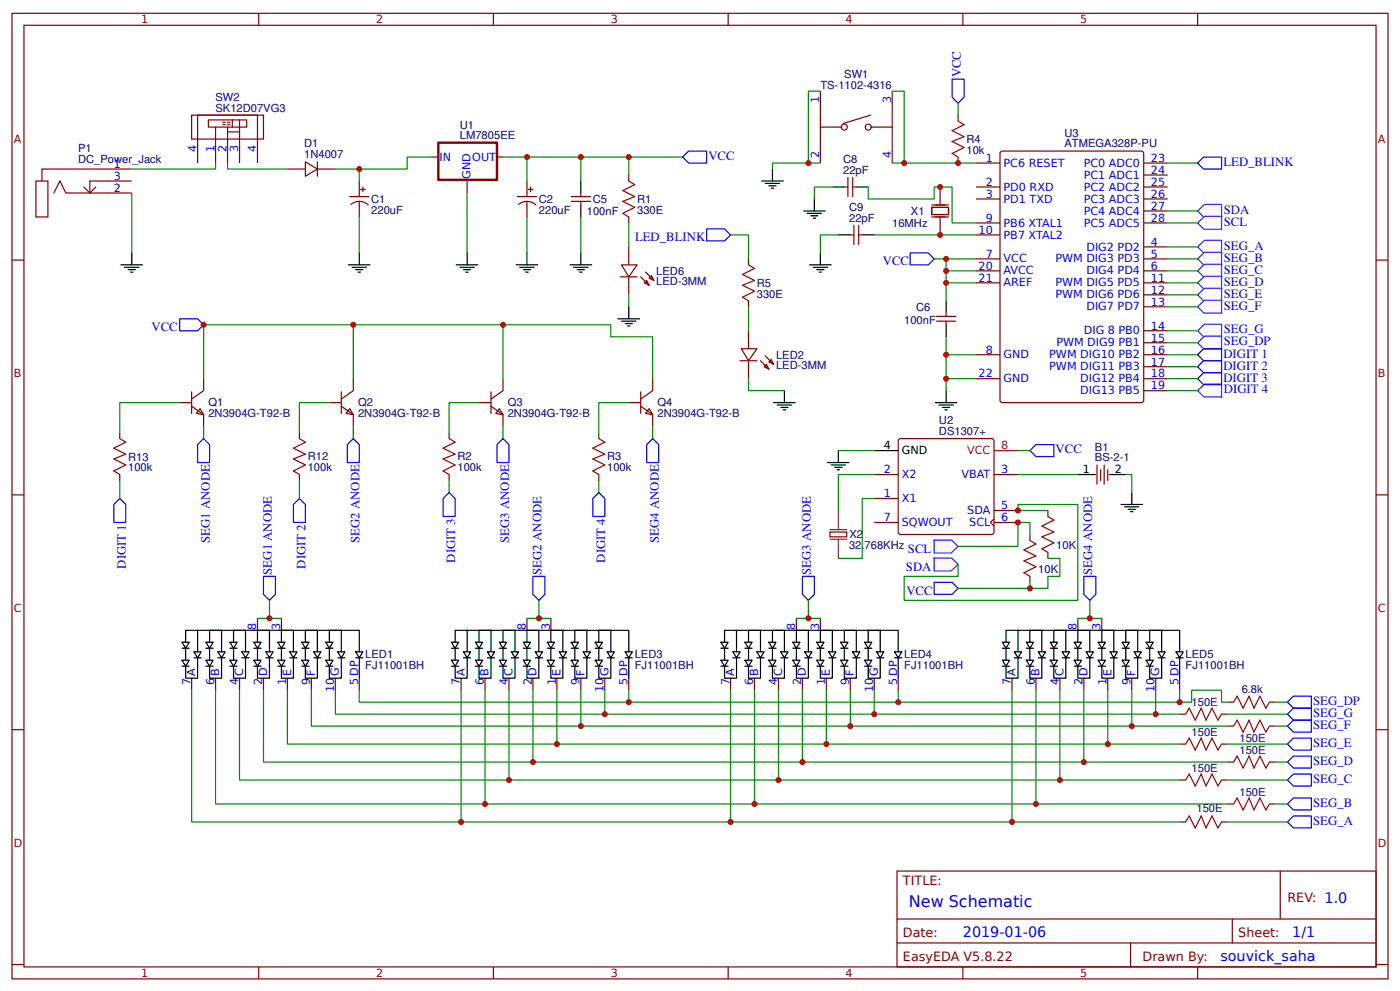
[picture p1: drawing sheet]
<svg xmlns="http://www.w3.org/2000/svg" width="309mm" height="219mm" viewBox="0 0 309 219" stroke-linecap="round" stroke-linejoin="round" font-family="sans-serif">
<g fill="none" stroke="#800" stroke-width=".26">
<path d="M2.6 2.9h304.1v213.3h-304.1zM5.3 5.6h298.7v207.9h-298.7zM57.1 2.9v2.7M109 2.9v2.7M160.9 2.9v2.7M212.7 2.9v2.7M264.6 2.9v2.7M181.2 28.1h4.8M181.2 20.1v15.9M187.3 39.2v4.2M188.4 39.2v4.2M192.4 28.1h4.7"/>
<path d="M192.4 25.4l-6.1 1.9M197.1 20.1v15.9M211.7 25.4v1.3M211.7 34.7v1.3M215.6 36h5.3M221 33.6l.5-.2h30.6l.5 .2 .1 54.8-.3 .5h-30.9l-.5-.2zM252.7 36h5.3M252.7 38.7h5.3M2.6 57.4h2.7M186.5 41.3h.8M187.9 51.9h.7M188.4 41.3h.8"/>
<path d="M188.6 49.8v4.2M189.7 51.9h.8M189.7 49.8v4.2M205.8 45.8h3.7v1.6h-3.7zM205.8 45.3h3.7M205.8 47.9h3.7M207.7 41.3v3.7M207.7 48.2v3.7M215.6 41.3h5.3M215.6 43.9h5.3M215.6 57.2h5.3M215.6 59.8h5.3"/>
<path d="M215.6 49.2h5.3M215.6 51.9h5.3M252.7 41.3h5.3M252.7 43.9h5.3M252.7 54.5h5.3M252.7 57.2h5.3M252.7 59.8h5.3M252.7 49.2h5.3M252.7 46.6h5.3M304 57.4h2.7M206.9 70.9h4.2M206.9 69.9h4.2"/>
<path d="M209 69.1v.8M209 70.9v.8M215.6 78.3h5.3M215.6 62.5h5.3M252.7 78.3h5.3M252.7 62.5h5.3M252.7 65.1h5.3M252.7 67.8h5.3M252.7 73.1h5.3M252.7 75.7h5.3M215.6 83.6h5.3M252.7 81h5.3"/>
<path d="M252.7 83.6h5.3M252.7 86.3h5.3M2.6 109.3h2.7M304 109.3h2.7M2.6 161.2h2.7M304 161.2h2.7M198.2 192.4h105.8v21.1h-105.8zM282.8 192.4v10.6M2.6 213h2.7M57.1 213.5v2.7M109 213.5v2.7M160.9 213.5v2.7"/>
<path d="M198.2 203h105.8M198.2 208.3h105.8M212.7 213.5v2.7M249.8 208.3v5.2M264.6 213.5v2.7M272.3 203v5.3M304 213h2.7"/>
<circle cx="186.5" cy="28.1" r=".66"/>
<circle cx="191.8" cy="28.1" r=".66"/>
</g>
<path d="M210.3 17.5h2.7v4l-1.3 1.3-1.4-1.3zM201.1 55.9h4l1.3 1.3-1.3 1.3h-4z" fill="none" stroke="#00f" stroke-width=".26"/>
<g fill="none" stroke="#080" stroke-width=".26">
<path d="M181.2 36h-10.5v1.3M181.2 20.1h-2.6v15.9M197.1 20.1h2.7v15.9M197.1 36h18.5M211.7 22.8v2.6M183.9 41.3h-4v2.6M185.2 51.9h-4v4M193.1 51.9h22.5M206.4 57.2h9.2M209 57.2v2.6h6.6M209 59.8v6.6M209 74.4v3.9"/>
<path d="M209 62.5h6.6M215.6 78.3h-6.6v5.3M215.6 83.6h-6.6v2.7"/>
</g>
<path d="M211.7 26.7l1.3 .8-2.7 1.4 2.7 1.3-2.7 1 2.7 1.4-2.7 1.3 1.4 .8" fill="none" stroke="#a00000" stroke-width=".26"/>
<g fill="none" stroke="#000" stroke-width=".26">
<path d="M168.3 40h4.7M170.7 37.3v2.7M169.1 40.5h3.1M169.9 41h1.5M170.4 41.6h.5M177.5 46.6h4.8M178.3 47.1h3.2M178.9 58.5h4.7M179.1 47.7h1.6M179.7 48.2h.5M179.7 59h3.1M179.9 43.9v2.7"/>
<path d="M180.4 59.6h1.6M181.2 55.9v2.6M183.9 41.3h2.6M185.2 51.9h2.7M189.2 41.3h2.6M190.5 51.9h2.6M181 60.1h.5M209 66.4v2.7M209 71.7v2.7M206.6 88.9h4.8M207.4 89.5h3.2M208.2 90h1.6"/>
<path d="M208.8 90.5h.5M209 86.3v2.6"/>
</g>
<g fill="#fff7f8" stroke="#430aff" stroke-width=".26">
<path d="M264.6 46.6l1.5-1.5h3.8v2.9h-3.9z"/>
<path d="M264.6 49.2l1.5-1.4h3.8v2.8h-3.9z"/>
</g>
<path d="M258 49.2h6.6M258 46.6h6.6" fill="none" stroke="#080" stroke-width=".26"/>
<g fill="#fff7f8" stroke="#430aff" stroke-width=".26">
<path d="M264.6 54.5l1.5-1.4h3.8v2.8h-3.9z"/>
<path d="M264.6 57.2l1.5-1.5h3.8v2.9h-3.9z"/>
<path d="M264.6 59.8l1.5-1.4h3.8v2.8h-3.9z"/>
<path d="M264.6 62.5l1.5-1.5h3.8v2.9h-3.9z"/>
<path d="M264.6 65.1l1.5-1.4h3.8v2.8h-3.9z"/>
<path d="M264.6 67.8l1.5-1.5h3.8v2.8h-3.9z"/>
<path d="M264.6 73.1l1.5-1.5h3.8v2.8h-3.9z"/>
<path d="M264.6 75.7l1.5-1.5h3.8v2.9h-3.9z"/>
</g>
<path d="M258 59.8h6.6M258 57.2h6.6M258 54.5h6.6M258 78.3h6.6M258 75.7h6.6M258 73.1h6.6M258 67.8h6.6M258 65.1h6.6M258 62.5h6.6" fill="none" stroke="#080" stroke-width=".26"/>
<path d="M264.6 86.3l1.5-1.5h3.8v2.9h-3.9z" fill="#fff7f8" stroke="#430aff" stroke-width=".26"/>
<g fill="none" stroke="#080" stroke-width=".26">
<path d="M191.8 41.3v2.6h14.6v-2.6h3.9v7.9h5.3M165.4 67.8v5.3M165.4 83.6v2.7h7.9M258 86.3h6.6M42.3 152.4v29.1h59.6v-29.1M47.6 152.4v25.2h59.6v-25.2M52.9 152.4v19.9h59.5v-19.9M58.2 152.4v15.9h59.5v-15.9M63.5 152.4v11.9h59.5v-11.9M68.8 152.4v8h59.5v-8M74.1 152.4v5.3h59.5v-5.3M79.4 152.4v2.7h59.5v-2.7"/>
<path d="M161.4 152.4v29.1h-59.5M166.7 152.4v25.2h-59.5M172 152.4v19.9h-59.6M177.3 152.4v15.9h-59.6M182.6 152.4v11.9h-59.6M187.9 152.4v8h-59.6M193.1 152.4v5.3h-59.5M198.4 152.4v2.7h-59.5M223.6 152.4v29.1h-62.2M228.9 152.4v25.2h-62.2M234.2 152.4v19.9h-62.2M239.4 152.4v15.9h-62.1"/>
<path d="M244.7 152.4v11.9h-62.1M250 152.4v8h-62.1M255.3 152.4v5.3h-62.2M260.6 152.4v2.7h-62.2"/>
</g>
<g fill="none" stroke="#800" stroke-width=".26">
<path d="M7.9 40h2.7v7.9h-2.7zM29.1 37.3h-19.8v2.7M29.1 40h-9.3v2.6M11.9 42.6l1.3-2.6 1.4 2.6h14.5M18.5 41.3l1.3 1.3M21.2 41.3l-1.4 1.3M165.4 57.2v1.3M163.5 79.7h3.7M163.8 77h3.4l-1.8 2.7zM165.4 66.4v1.4M165.4 73.1v3.9M165.4 79.7v3.9"/>
<path d="M168 79.7l1.9 1.8M169.1 78.6l1.8 1.9M169.9 79.9l.5-.5 .5 1.1zM168.8 81l.5-.5 .6 1zM56.9 136.6v2.6M62.2 136.6v2.6M116.4 136.6v2.6M121.7 136.6v2.6M175.9 136.6v2.6M181.2 136.6v2.6M238.1 136.6v2.6M243.4 136.6v2.6"/>
<path d="M42.3 149.8v2.6M47.6 149.8v2.6M52.9 149.8v2.6M58.2 149.8v2.6M63.5 149.8v2.6M68.8 149.8v2.6M74.1 149.8v2.6M79.4 149.8v2.6M101.9 149.8v2.6M107.2 149.8v2.6M112.4 149.8v2.6M117.7 149.8v2.6"/>
<path d="M123 149.8v2.6M128.3 149.8v2.6M133.6 149.8v2.6M138.9 149.8v2.6M161.4 149.8v2.6M166.7 149.8v2.6M172 149.8v2.6M177.3 149.8v2.6M182.6 149.8v2.6M187.9 149.8v2.6M193.1 149.8v2.6M198.4 149.8v2.6"/>
<path d="M223.6 149.8v2.6M228.9 149.8v2.6M234.2 149.8v2.6M239.4 149.8v2.6M244.7 149.8v2.6M250 149.8v2.6M255.3 149.8v2.6M260.6 149.8v2.6"/>
</g>
<g fill="none" stroke="#000" stroke-width=".26">
<path d="M170.9 88.9h4.8M171.7 89.5h3.2M172.5 90h1.6M173 90.5h.6M173.3 86.3v2.6M43.7 139.2h35.7v4.8M103.2 139.2h35.7v4.8M162.7 139.2h35.7v4.8M224.9 139.2h35.7v4.8M40.2 141.8h1.6l-.8 1.4zM40.2 145.8h1.6l-.8 1.3zM40.2 143.2h1.6"/>
<path d="M40.2 147.1h1.6M41 141.8v-2.6h2.7v4.8M41 143.2v2.6M42.9 144h1.5l-.7 1.3zM42.9 145.3h1.5M43.7 145.3v4.5h-2.7v-2.7M45.5 141.8h1.6l-.8 1.4zM45.5 145.8h1.6l-.8 1.3zM45.5 143.2h1.6M45.5 147.1h1.6M46.3 141.8v-2.6h2.6v4.8M46.3 143.2v2.6"/>
<path d="M48.2 144h1.5l-.8 1.3zM48.2 145.3h1.5M48.9 145.3v4.5h-2.6v-2.7M50.8 141.8h1.6l-.8 1.4zM50.8 145.8h1.6l-.8 1.3zM50.8 143.2h1.6M50.8 147.1h1.6M51.6 141.8v-2.6h2.6v4.8M51.6 143.2v2.6M53.4 144h1.6l-.8 1.3zM53.4 145.3h1.6M54.2 145.3v4.5h-2.6v-2.7"/>
<path d="M56.1 141.8h1.6l-.8 1.4zM56.1 145.8h1.6l-.8 1.3zM56.1 143.2h1.6M56.1 147.1h1.6M56.9 141.8v-2.6h2.6v4.8M56.9 143.2v2.6M58.7 144h1.6l-.8 1.3zM58.7 145.3h1.6M59.5 145.3v4.5h-2.6v-2.7M61.4 141.8h1.6l-.8 1.4zM61.4 145.8h1.6l-.8 1.3zM61.4 143.2h1.6"/>
<path d="M61.4 147.1h1.6M62.2 141.8v-2.6h2.6v4.8M62.2 143.2v2.6M64 144h1.6l-.8 1.3zM64 145.3h1.6M64.8 145.3v4.5h-2.6v-2.7M66.7 141.8h1.6l-.8 1.4zM66.7 145.8h1.6l-.8 1.3zM66.7 143.2h1.6M66.7 147.1h1.6M67.5 141.8v-2.6h2.6v4.8M67.5 143.2v2.6"/>
<path d="M69.3 144h1.6l-.8 1.3zM69.3 145.3h1.6M70.1 145.3v4.5h-2.6v-2.7M72 141.8h1.6l-.8 1.4zM72 145.8h1.6l-.8 1.3zM72 143.2h1.6M72 147.1h1.6M72.8 141.8v-2.6h2.6v4.8M72.8 143.2v2.6M74.6 144h1.6l-.8 1.3zM74.6 145.3h1.6M75.4 145.3v4.5h-2.6v-2.7"/>
<path d="M78.6 144h1.6l-.8 1.3zM78.6 145.3h1.6M79.4 145.3v4.5M99.7 141.8h1.6l-.8 1.4zM99.7 145.8h1.6l-.8 1.3zM99.7 143.2h1.6M99.7 147.1h1.6M100.5 141.8v-2.6h2.7v4.8M100.5 143.2v2.6M102.4 144h1.6l-.8 1.3zM102.4 145.3h1.6M103.2 145.3v4.5h-2.7v-2.7"/>
<path d="M105 141.8h1.6l-.8 1.4zM105 145.8h1.6l-.8 1.3zM105 143.2h1.6M105 147.1h1.6M105.8 141.8v-2.6h2.7v4.8M105.8 143.2v2.6M107.7 144h1.6l-.8 1.3zM107.7 145.3h1.6M108.5 145.3v4.5h-2.7v-2.7M110.3 141.8h1.6l-.8 1.4zM110.3 145.8h1.6l-.8 1.3zM110.3 143.2h1.6"/>
<path d="M110.3 147.1h1.6M111.1 141.8v-2.6h2.7v4.8M111.1 143.2v2.6M113 144h1.6l-.8 1.3zM113 145.3h1.6M113.8 145.3v4.5h-2.7v-2.7M115.6 141.8h1.6l-.8 1.4zM115.6 145.8h1.6l-.8 1.3zM115.6 143.2h1.6M115.6 147.1h1.6M116.4 141.8v-2.6h2.7v4.8M116.4 143.2v2.6"/>
<path d="M118.3 144h1.6l-.8 1.3zM118.3 145.3h1.6M119.1 145.3v4.5h-2.7v-2.7M120.9 141.8h1.6l-.8 1.4zM120.9 145.8h1.6l-.8 1.3zM120.9 143.2h1.6M120.9 147.1h1.6M121.7 141.8v-2.6h2.7v4.8M121.7 143.2v2.6M123.6 144h1.5l-.7 1.3zM123.6 145.3h1.5M124.4 145.3v4.5h-2.7v-2.7"/>
<path d="M126.2 141.8h1.6l-.8 1.4zM126.2 145.8h1.6l-.8 1.3zM126.2 143.2h1.6M126.2 147.1h1.6M127 141.8v-2.6h2.6v4.8M127 143.2v2.6M128.9 144h1.5l-.8 1.3zM128.9 145.3h1.5M129.6 145.3v4.5h-2.6v-2.7M131.5 141.8h1.6l-.8 1.4zM131.5 145.8h1.6l-.8 1.3zM131.5 143.2h1.6"/>
<path d="M131.5 147.1h1.6M132.3 141.8v-2.6h2.6v4.8M132.3 143.2v2.6M134.1 144h1.6l-.8 1.3zM134.1 145.3h1.6M134.9 145.3v4.5h-2.6v-2.7M138.1 144h1.6l-.8 1.3zM138.1 145.3h1.6M138.9 145.3v4.5M159.3 141.8h1.6l-.8 1.4zM159.3 145.8h1.6l-.8 1.3zM159.3 143.2h1.6"/>
<path d="M159.3 147.1h1.6M160.1 141.8v-2.6h2.6v4.8M160.1 143.2v2.6M161.9 144h1.6l-.8 1.3zM161.9 145.3h1.6M162.7 145.3v4.5h-2.6v-2.7M164.6 141.8h1.6l-.8 1.4zM164.6 145.8h1.6l-.8 1.3zM164.6 143.2h1.6M164.6 147.1h1.6M165.4 141.8v-2.6h2.6v4.8M165.4 143.2v2.6"/>
<path d="M167.2 144h1.6l-.8 1.3zM167.2 145.3h1.6M168 145.3v4.5h-2.6v-2.7M169.9 141.8h1.5l-.7 1.4zM169.9 145.8h1.5l-.7 1.3zM169.9 143.2h1.5M169.9 147.1h1.5M170.7 141.8v-2.6h2.6v4.8M170.7 143.2v2.6M172.5 144h1.6l-.8 1.3zM172.5 145.3h1.6M173.3 145.3v4.5h-2.6v-2.7"/>
<path d="M175.2 141.8h1.5l-.8 1.4zM175.2 145.8h1.5l-.8 1.3zM175.2 143.2h1.5M175.2 147.1h1.5M175.9 141.8v-2.6h2.7v4.8M175.9 143.2v2.6M177.8 144h1.6l-.8 1.3zM177.8 145.3h1.6M178.6 145.3v4.5h-2.7v-2.7M180.4 141.8h1.6l-.8 1.4zM180.4 145.8h1.6l-.8 1.3zM180.4 143.2h1.6"/>
<path d="M180.4 147.1h1.6M181.2 141.8v-2.6h2.7v4.8M181.2 143.2v2.6M183.1 144h1.6l-.8 1.3zM183.1 145.3h1.6M183.9 145.3v4.5h-2.7v-2.7M185.7 141.8h1.6l-.8 1.4zM185.7 145.8h1.6l-.8 1.3zM185.7 143.2h1.6M185.7 147.1h1.6M186.5 141.8v-2.6h2.7v4.8M186.5 143.2v2.6"/>
<path d="M188.4 144h1.6l-.8 1.3zM188.4 145.3h1.6M189.2 145.3v4.5h-2.7v-2.7M191 141.8h1.6l-.8 1.4zM191 145.8h1.6l-.8 1.3zM191 143.2h1.6M191 147.1h1.6M191.8 141.8v-2.6h2.7v4.8M191.8 143.2v2.6M193.7 144h1.6l-.8 1.3zM193.7 145.3h1.6M194.5 145.3v4.5h-2.7v-2.7"/>
<path d="M197.6 144h1.6l-.8 1.3zM197.6 145.3h1.6M198.4 145.3v4.5M221.5 141.8h1.5l-.8 1.4zM221.5 145.8h1.5l-.8 1.3zM221.5 143.2h1.5M221.5 147.1h1.5M222.2 141.8v-2.6h2.7v4.8M222.2 143.2v2.6M224.1 144h1.6l-.8 1.3zM224.1 145.3h1.6M224.9 145.3v4.5h-2.7v-2.7"/>
<path d="M226.7 141.8h1.6l-.8 1.4zM226.7 145.8h1.6l-.8 1.3zM226.7 143.2h1.6M226.7 147.1h1.6M227.5 141.8v-2.6h2.7v4.8M227.5 143.2v2.6M229.4 144h1.6l-.8 1.3zM229.4 145.3h1.6M230.2 145.3v4.5h-2.7v-2.7M232 141.8h1.6l-.8 1.4zM232 145.8h1.6l-.8 1.3zM232 143.2h1.6"/>
<path d="M232 147.1h1.6M232.8 141.8v-2.6h2.7v4.8M232.8 143.2v2.6M234.7 144h1.6l-.8 1.3zM234.7 145.3h1.6M235.5 145.3v4.5h-2.7v-2.7M237.3 141.8h1.6l-.8 1.4zM237.3 145.8h1.6l-.8 1.3zM237.3 143.2h1.6M237.3 147.1h1.6M238.1 141.8v-2.6h2.7v4.8M238.1 143.2v2.6"/>
<path d="M240 144h1.6l-.8 1.3zM240 145.3h1.6M240.8 145.3v4.5h-2.7v-2.7M242.6 141.8h1.6l-.8 1.4zM242.6 145.8h1.6l-.8 1.3zM242.6 143.2h1.6M242.6 147.1h1.6M243.4 141.8v-2.6h2.7v4.8M243.4 143.2v2.6M245.3 144h1.6l-.8 1.3zM245.3 145.3h1.6M246.1 145.3v4.5h-2.7v-2.7"/>
<path d="M247.9 141.8h1.6l-.8 1.4zM247.9 145.8h1.6l-.8 1.3zM247.9 143.2h1.6M247.9 147.1h1.6M248.7 141.8v-2.6h2.7v4.8M248.7 143.2v2.6M250.6 144h1.5l-.7 1.3zM250.6 145.3h1.5M251.4 145.3v4.5h-2.7v-2.7M253.2 141.8h1.6l-.8 1.4zM253.2 145.8h1.6l-.8 1.3zM253.2 143.2h1.6"/>
<path d="M253.2 147.1h1.6M254 141.8v-2.6h2.6v4.8M254 143.2v2.6M255.9 144h1.5l-.8 1.3zM255.9 145.3h1.5M256.6 145.3v4.5h-2.6v-2.7M259.8 144h1.6l-.8 1.3zM259.8 145.3h1.6M260.6 145.3v4.5"/>
</g>
<path d="M165.4 58.5l1.3 .8-2.7 1.3 2.7 1.3-2.7 1.1 2.7 1.3-2.7 1.3 1.4 .8" fill="none" stroke="#a00000" stroke-width=".26"/>
<path d="M42.3 25.4h15.9v5.3h-15.9z" fill="#fff" stroke="#800" stroke-width=".26"/>
<g fill="none" stroke="#800" stroke-width=".26">
<path d="M43.7 36v-10.6h13.2v10.6M46 26.5h8.5v1.6h-8.5zM47.6 28.1v7.9M49.2 27h.5M49.2 27.5h.5M50.3 28.1v7.9M50.3 27h.5M50.3 27.5h.5M50.3 29.1h2.6M51.3 26.5v1.6M52.9 26.5v9.5M63.5 37.3h4"/>
<path d="M70.1 35.7v3.2M70.1 37.3h4"/>
</g>
<path d="M67.5 35.7l2.6 1.6-2.6 1.6z" fill="#fff" stroke="#800" stroke-width=".26"/>
<g fill="none" stroke="#800" stroke-width=".26">
<path d="M79.4 40v3.4M95.2 34.7h1.4M103.2 40v2.6M109.8 34.7h1.3M116.4 40v3.4M138.9 38.7v1.3M77.3 43.4h4.2M77.5 45.2a2.85 2.85 0 0 1 3.9 .1M79.4 44.5v3.4M79.6 41.8h1.1M80.2 41.3v1.1M114.3 43.4h4.2"/>
<path d="M114.5 45.2a2.85 2.85 0 0 1 3.9 .1M116.4 44.5v3.4M116.7 41.8h1M117.2 41.3v1.1M126.2 43.4h4.2M126.2 44.5h4.2M128.3 42.6v.8M128.3 44.5v.8M137.3 58.5h3.5l-1.9 2.6zM138.9 47.9v1.3M138.9 54.5v4M137.1 61.1h3.7"/>
<path d="M138.9 61.1v4M141.6 61.1l1.8 1.9M142.3 62.5l.6-.6 .5 1.1zM142.6 60.1l1.9 1.8M143.4 61.4l.5-.5 .6 1zM26.5 95.5v1.4M39.7 88.9h2.6M42.3 89.7l2.7 1.9v2.6M42.3 86.5v4.8M44.2 90.2l.8 1.4-1.6-.3zM45 83.6v2.7l-2.7 1.8M66.1 95.5v1.4"/>
<path d="M72.8 88.9h2.6M75.4 89.7l2.7 1.9v2.6M75.4 86.5v4.8M77.3 90.2l.8 1.4-1.6-.3zM78.1 83.6v2.7l-2.7 1.8M99.2 95.5v1.4M105.8 88.9h2.7M108.5 89.7l2.6 1.9v2.6M108.5 86.5v4.8M110.3 90.2l.8 1.4-1.6-.3zM111.1 83.6v2.7l-2.6 1.8M132.3 95.5v1.4"/>
<path d="M138.9 88.9h2.7M141.6 89.7l2.6 1.9v2.6M141.6 86.5v4.8M143.4 90.2l.8 1.4-1.6-.3zM144.2 83.6v2.7l-2.6 1.8M198.5 97.1l.5-.2h20.3l.3 .5-.1 20.4-.4 .2h-20.4l-.3-.5zM26.5 104.8v1.3M66.1 104.8v1.3M99.2 104.8v1.3M132.3 104.8v1.3M193.1 110.1h5.3M193.1 104.8h5.3"/>
<path d="M193.1 115.4h5.3M219.6 114.6l-.8 .8 .8 .8M219.6 104.8h5.3M219.6 112.7h5.3M219.6 115.4h5.3M227.5 118v1.4M231.5 112.7v1.4M227.5 127.3v1.3M231.5 122v1.3M260.6 157.7h1.3M269.9 157.7h1.3M271.2 155.1h1.3"/>
<path d="M280.5 155.1h1.3M260.6 172.3h1.3M260.6 164.3h1.3M269.9 172.3h1.3M269.9 164.3h1.3M271.2 177.6h1.3M271.2 168.3h1.3M271.2 160.4h1.3M280.5 177.6h1.3M280.5 168.3h1.3M280.5 160.4h1.3M260.6 181.5h1.3"/>
<path d="M269.9 181.5h1.3"/>
</g>
<path d="M96.9 31.5h12.9v8.2h-12.9z" fill="none" stroke="#800" stroke-width=".53"/>
<g fill="none" stroke="#000" stroke-width=".26">
<path d="M128.3 40v2.6M26.7 58.5h4.8M27.5 59h3.2M28.3 59.6h1.6M29.1 55.9v2.6M77 58.5h4.8M77.8 59h3.2M78.6 59.6h1.6M79.4 55.9v2.6M100.8 58.5h4.8M101.6 59h3.2M102.4 59.6h1.6"/>
<path d="M103.2 55.9v2.6M114 58.5h4.8M114.8 59h3.2M115.6 59.6h1.6M116.4 55.9v2.6M125.9 58.5h4.8M126.7 59h3.2M127.5 59.6h1.6M128.3 45.3v2.6M128.3 55.9v2.6M28.8 60.1h.6M79.1 60.1h.5"/>
<path d="M102.9 60.1h.6M116.2 60.1h.5M128.1 60.1h.5M136.5 70.4h4.8M137.3 70.9h3.2M138.1 71.5h1.6M138.6 72h.6M138.9 67.8v2.6M185.2 99.5v2.7M193.1 99.5h5.3M182.8 102.2h4.8M183.6 102.7h3.2"/>
<path d="M184.4 103.2h1.6M184.9 103.7h.6"/>
</g>
<g fill="none" stroke="#080" stroke-width=".26">
<path d="M47.6 36v1.3h-18.5M50.3 36v1.3h13.2M79.4 37.3v2.7M95.2 34.7h-5.2v2.6h-15.9M111.1 34.7h27.8v4M116.4 34.7v5.3M128.3 34.7v5.3M138.9 34.7h11.9M258 36h6.6M29.1 42.6v13.3M79.4 47.9v8M103.2 42.6v13.3"/>
<path d="M116.4 47.9v8M128.3 47.9v8M138.9 49.2v5.3M161.4 51.9h4v5.3M78.1 71.7h33v11.9M111.1 71.7h23.8v2.7h9.3v9.2M138.9 65.1v2.7M39.7 88.9h-13.2v6.6M45 83.6v-11.9h33.1v11.9M45 94.2v2.7M72.8 88.9h-6.7v6.6M78.1 94.2v2.7"/>
<path d="M105.8 88.9h-6.6v6.6M111.1 94.2v2.7M138.9 88.9h-6.6v6.6M144.2 94.2v2.7M185.2 99.5h7.9M224.9 99.5h2.6M26.5 106.1v4M66.1 106.1v4M99.2 106.1v2.7M132.3 106.1v2.7M227.5 118v-2.6h-2.6v5.3h-13.2M231.5 112.7h-6.6v-1.3h13.2v21.2h-38.3v-5.3h11.9v-2.7"/>
<path d="M56.9 136.6h5.3M59.5 132.6v4M116.4 136.6h5.3M119.1 132.6v4M175.9 136.6h5.3M178.6 132.6v4M227.5 128.6v1.3h-15.8M231.5 123.3h2.7v4h-2.7v2.6h-4M238.1 136.6h5.3M240.8 132.6v4M255.3 157.7h5.3M260.6 155.1h2.7v-2.7h6.6v2.7h1.3"/>
<path d="M271.2 157.7h13.2M281.8 155.1h2.6M228.9 177.6h42.3M234.2 172.3h26.4M239.4 168.3h31.8M244.7 164.3h15.9M250 160.4h21.2M271.2 164.3h13.2M271.2 172.3h13.2M281.8 160.4h2.6M281.8 168.3h2.6M281.8 177.6h2.6"/>
<path d="M223.6 181.5h37M271.2 181.5h13.2"/>
</g>
<g fill="none" stroke="#00f" stroke-width=".26">
<path d="M152.1 33.4h4v2.6h-4l-1.3-1.3zM264.6 36l1.3-1.3h4v2.6h-4zM156.1 50.6h4l1.3 1.3-1.3 1.3h-4zM39.7 70.4h4l1.3 1.3-1.3 1.4h-4zM264.6 78.3l1.3-1.3h4v2.7h-4zM45 96.9l1.3 1.3v4h-2.6v-4zM78.1 96.9l1.3 1.3v4h-2.7v-4zM111.1 96.9l1.3 1.3v4h-2.6v-4zM144.2 96.9l1.3 1.3v4h-2.6v-4zM227.5 99.5l1.4-1.3h3.9v2.6h-3.9zM264.6 81l1.3-1.3h4v2.6h-4zM264.6 83.6l1.3-1.3h4v2.7h-4z"/>
<path d="M25.1 111.4l1.4-1.3 1.3 1.3v4h-2.7zM64.8 111.4l1.3-1.3 1.4 1.3v4h-2.7zM99.2 108.8l1.3 1.3v4h-2.6v-4zM132.3 108.8l1.3 1.3v4h-2.6v-4zM58.2 127.3h2.7v4l-1.4 1.3-1.3-1.3zM117.7 127.3h2.7v4l-1.3 1.3-1.4-1.3zM177.3 127.3h2.6v4l-1.3 1.3-1.3-1.3zM206.4 128.6h3.9l1.4 1.3-1.4 1.4h-3.9zM239.4 127.3h2.7v4l-1.3 1.3-1.4-1.3zM284.4 157.7l1.4-1.3h3.9v2.6h-3.9zM284.4 155.1l1.4-1.4h3.9v2.7h-3.9zM284.4 177.6l1.4-1.4h3.9v2.7h-3.9z"/>
<path d="M284.4 172.3l1.4-1.4h3.9v2.7h-3.9zM284.4 168.3l1.4-1.3h3.9v2.6h-3.9zM284.4 164.3l1.4-1.3h3.9v2.7h-3.9zM284.4 160.4l1.4-1.4h3.9v2.7h-3.9zM284.4 181.5l1.4-1.3h3.9v2.7h-3.9z"/>
</g>
<g fill="none" stroke="#a00000" stroke-width=".26">
<path d="M138.9 40l1.3 .8-2.6 1.3 2.6 1.3-2.6 1.1 2.6 1.3-2.6 1.3 1.3 .8M26.5 96.9l1.3 .8-2.7 1.3 2.7 1.3-2.7 1.1 2.7 1.3-2.7 1.3 1.4 .8M66.1 96.9l1.4 .8-2.7 1.3 2.7 1.3-2.7 1.1 2.7 1.3-2.7 1.3 1.3 .8M99.2 96.9l1.3 .8-2.6 1.3 2.6 1.3-2.6 1.1 2.6 1.3-2.6 1.3 1.3 .8M132.3 96.9l1.3 .8-2.6 1.3 2.6 1.3-2.6 1.1 2.6 1.3-2.6 1.3 1.3 .8M227.5 119.4l1.4 .7-2.7 1.4 2.7 1.3-2.7 1.1 2.7 1.3-2.7 1.3 1.3 .8M231.5 114.1l1.3 .8-2.6 1.3 2.6 1.3-2.6 1.1 2.6 1.3-2.6 1.3 1.3 .8M261.9 157.7l.8-1.3 1.4 2.6 1.3-2.6 1 2.6 1.4-2.6 1.3 2.6 .8-1.3M272.5 155.1l.8-1.4 1.3 2.7 1.4-2.7 1 2.7 1.3-2.7 1.4 2.7 .8-1.3M261.9 172.3l.8-1.4 1.4 2.7 1.3-2.7 1 2.7 1.4-2.7 1.3 2.7 .8-1.3M261.9 164.3l.8-1.3 1.4 2.7 1.3-2.7 1 2.7 1.4-2.7 1.3 2.7 .8-1.4M272.5 160.4l.8-1.4 1.3 2.7 1.4-2.7 1 2.7 1.3-2.7 1.4 2.7 .8-1.3"/>
<path d="M272.5 177.6l.8-1.4 1.3 2.7 1.4-2.7 1 2.7 1.3-2.7 1.4 2.7 .8-1.3M272.5 168.3l.8-1.3 1.3 2.6 1.4-2.6 1 2.6 1.3-2.6 1.4 2.6 .8-1.3M261.9 181.5l.8-1.3 1.4 2.7 1.3-2.7 1 2.7 1.4-2.7 1.3 2.7 .8-1.4"/>
</g>
<path d="M219.6 99.5h5.3" fill="none" stroke="#f00" stroke-width=".26"/>
<g fill="#fff7f8" stroke="#430aff" stroke-width=".26">
<path d="M206.3 119.3h4l1.4 1.4-1.6 1.4h-3.7z"/>
<path d="M206.3 123.3h4l1.4 1.3-1.6 1.5h-3.7z"/>
</g>
<path d="M183.4 119.1h3.7M183.4 117h3.7M185.2 112.7v4.3M185.2 119.1v4.2" fill="none" stroke="#8d2323" stroke-width=".26"/>
<path d="M183.4 117.5h3.7v1.1h-3.7zM242.4 102.7v4.2M243.2 103.7v2.4M243.9 102.7v4.2M244.7 103.7v2.4" fill="none" stroke="#800" stroke-width=".26"/>
<path d="M258 81h6.6M258 83.6h6.6M193.1 104.8h-7.9v7.9M193.1 110.1h-2.6v13.2h-5.3M224.9 104.8h13.2M248.7 104.8h1.3v4" fill="none" stroke="#080" stroke-width=".26"/>
<path d="M238.1 104.8h4M245 104.8h3.7M247.6 111.4h4.8M248.4 111.9h3.2M249.2 112.5h1.6M249.8 113h.5M250 108.8v2.6" fill="none" stroke="#000" stroke-width=".26"/>
<g fill="#c00">
<circle cx="224.9" cy="112.7" r=".66"/>
<circle cx="224.9" cy="115.4" r=".66"/>
<circle cx="255.3" cy="157.7" r=".66"/>
<circle cx="244.7" cy="164.3" r=".66"/>
<circle cx="234.2" cy="172.3" r=".66"/>
<circle cx="223.6" cy="181.5" r=".66"/>
<circle cx="119.1" cy="136.6" r=".66"/>
<circle cx="240.8" cy="136.6" r=".66"/>
<circle cx="78.1" cy="71.7" r=".66"/>
<circle cx="45" cy="71.7" r=".66"/>
<circle cx="161.4" cy="181.5" r=".66"/>
<circle cx="172" cy="172.3" r=".66"/>
<circle cx="182.6" cy="164.3" r=".66"/>
<circle cx="107.2" cy="177.6" r=".66"/>
<circle cx="117.7" cy="168.3" r=".66"/>
<circle cx="128.3" cy="160.4" r=".66"/>
<circle cx="193.1" cy="157.7" r=".66"/>
<circle cx="138.9" cy="155.1" r=".66"/>
<circle cx="207.7" cy="41.3" r=".66"/>
<circle cx="209" cy="62.5" r=".66"/>
<circle cx="178.6" cy="36" r=".66"/>
<circle cx="211.7" cy="36" r=".66"/>
<circle cx="209" cy="57.2" r=".66"/>
<circle cx="209" cy="83.6" r=".66"/>
<circle cx="209" cy="59.8" r=".66"/>
<circle cx="209" cy="78.3" r=".66"/>
<circle cx="199.8" cy="36" r=".66"/>
<circle cx="207.7" cy="51.9" r=".66"/>
<circle cx="198.4" cy="155.1" r=".66"/>
<circle cx="133.6" cy="157.7" r=".66"/>
<circle cx="187.9" cy="160.4" r=".66"/>
<circle cx="123" cy="164.3" r=".66"/>
<circle cx="112.4" cy="172.3" r=".66"/>
<circle cx="101.9" cy="181.5" r=".66"/>
<circle cx="177.3" cy="168.3" r=".66"/>
<circle cx="166.7" cy="177.6" r=".66"/>
<circle cx="79.4" cy="37.3" r=".66"/>
<circle cx="116.4" cy="34.7" r=".66"/>
<circle cx="128.3" cy="34.7" r=".66"/>
<circle cx="138.9" cy="34.7" r=".66"/>
<circle cx="111.1" cy="71.7" r=".66"/>
<circle cx="178.6" cy="136.6" r=".66"/>
<circle cx="59.5" cy="136.6" r=".66"/>
<circle cx="228.9" cy="177.6" r=".66"/>
<circle cx="239.4" cy="168.3" r=".66"/>
<circle cx="250" cy="160.4" r=".66"/>
<circle cx="260.6" cy="155.1" r=".66"/>
<circle cx="227.5" cy="129.9" r=".66"/>
</g>
<text font-size="3.5" fill="#00f" x="200.8" y="200.3">New Schematic</text>
<g font-size="3.2" fill="#00f">
<text x="212.7" y="206.9">2019-01-06</text>
<text x="285.5" y="206.9">1/1</text>
<text x="269.6" y="212.2">souvick_saha</text>
</g>
<g font-size="2.8" fill="#00f">
<text x="212.3" y="17.1" transform="rotate(-90 212.3 17.1)">VCC</text>
<text x="156.5" y="35.3">VCC</text>
<text x="270.3" y="36.7">LED_BLINK</text>
<text x="270.4" y="47.2">SDA</text>
<text x="140.3" y="53.1">LED_BLINK</text>
<text x="270.4" y="49.8">SCL</text>
<text x="195" y="58.6">VCC</text>
<text x="270.4" y="55.1">SEG_A</text>
<text x="270.4" y="57.8">SEG_B</text>
<text x="270.4" y="60.4">SEG_C</text>
<text x="270.4" y="63.1">SEG_D</text>
<text x="270.4" y="65.7">SEG_E</text>
<text x="270.4" y="68.4">SEG_F</text>
<text x="33.5" y="73.1">VCC</text>
<text x="270.4" y="73.7">SEG_G</text>
<text x="270.4" y="76.3">SEG_DP</text>
<text x="270.3" y="79">DIGIT 1</text>
<text x="270.3" y="81.6">DIGIT 2</text>
<text x="270.3" y="84.3">DIGIT 3</text>
<text x="270.4" y="86.9">DIGIT 4</text>
<text x="233.2" y="100.1">VCC</text>
<text x="46.4" y="119.9" transform="rotate(-90 46.4 119.9)">SEG1 ANODE</text>
<text x="79.4" y="119.9" transform="rotate(-90 79.4 119.9)">SEG2 ANODE</text>
<text x="112.5" y="119.9" transform="rotate(-90 112.5 119.9)">SEG3 ANODE</text>
<text x="145.6" y="119.9" transform="rotate(-90 145.6 119.9)">SEG4 ANODE</text>
<text x="27.8" y="125.6" transform="rotate(-90 27.8 125.6)">DIGIT 1</text>
<text x="67.5" y="125.6" transform="rotate(-90 67.5 125.6)">DIGIT 2</text>
<text x="100.6" y="124.2" transform="rotate(-90 100.6 124.2)">DIGIT 3</text>
<text x="133.7" y="124.2" transform="rotate(-90 133.7 124.2)">DIGIT 4</text>
<text x="200.6" y="122">SCL</text>
<text x="60.1" y="126.9" transform="rotate(-90 60.1 126.9)">SEG1 ANODE</text>
<text x="119.6" y="126.9" transform="rotate(-90 119.6 126.9)">SEG2 ANODE</text>
<text x="179.1" y="126.9" transform="rotate(-90 179.1 126.9)">SEG3 ANODE</text>
<text x="200.1" y="126">SDA</text>
<text x="200.3" y="131.3">VCC</text>
<text x="241.3" y="126.9" transform="rotate(-90 241.3 126.9)">SEG4 ANODE</text>
<text x="290.1" y="155.7">SEG_DP</text>
<text x="290.1" y="161">SEG_F</text>
<text x="290.1" y="158.4">SEG_G</text>
<text x="290.1" y="165">SEG_E</text>
<text x="290.1" y="172.9">SEG_C</text>
<text x="290.1" y="168.9">SEG_D</text>
<text x="290.1" y="178.2">SEG_B</text>
<text x="290.1" y="182.2">SEG_A</text>
</g>
<g font-size="2.8" fill="#800">
<text x="199.5" y="195.6">TITLE:</text>
<text x="284.4" y="199.3">REV: 1.0</text>
<text x="199.5" y="206.9">Date:</text>
<text x="273.6" y="206.9">Sheet:</text>
<text x="199.5" y="212.2">EasyEDA V5.8.22</text>
<text x="252.4" y="212.2">Drawn By:</text>
</g>
<g font-size="2.5" fill="#800">
<text x="31.2" y="5.2">1</text>
<text x="83.1" y="5.2">2</text>
<text x="134.9" y="5.2">3</text>
<text x="186.8" y="5.2">4</text>
<text x="238.7" y="5.2">5</text>
<text x="3" y="31.5">A</text>
<text x="304.4" y="31.5">A</text>
<text x="3" y="83.4">B</text>
<text x="304.4" y="83.4">B</text>
<text x="3" y="135.2">C</text>
<text x="304.4" y="135.2">C</text>
<text x="3" y="187.1">D</text>
<text x="304.4" y="187.1">D</text>
<text x="31.2" y="215.8">1</text>
<text x="83.1" y="215.8">2</text>
<text x="134.9" y="215.8">3</text>
<text x="186.8" y="215.8">4</text>
<text x="238.7" y="215.8">5</text>
</g>
<g font-size="2.5" fill="#000080">
<text x="186.5" y="17.1">SW1</text>
<text x="47.6" y="22.2">SW2</text>
<text x="181.2" y="19.8">TS-1102-4316</text>
<text x="47.6" y="24.6">SK12D07VG3</text>
<text x="101.6" y="28.4">U1</text>
<text x="17.3" y="33.6">P1</text>
<text x="67.2" y="32.5">D1</text>
<text x="67.2" y="35">1N4007</text>
<text x="101.6" y="30.7">LM7805EE</text>
<text x="213.5" y="34">10k</text>
<text x="213.5" y="31.6">R4</text>
<text x="235.2" y="32.6">ATMEGA328P-PU</text>
<text x="235.2" y="30.3">U3</text>
<text x="17.3" y="36">DC_Power_Jack</text>
<text x="186.3" y="38.4">22pF</text>
<text x="186.3" y="36.1">C8</text>
<text x="82" y="47.2">220uF</text>
<text x="82" y="44.8">C1</text>
<text x="119.1" y="47.2">220uF</text>
<text x="119.1" y="44.8">C2</text>
<text x="129.6" y="47.5">100nF</text>
<text x="131" y="44.8">C5</text>
<text x="140.8" y="47.2">330E</text>
<text x="140.8" y="44.8">R1</text>
<text x="187.6" y="46.7">C9</text>
<text x="201.2" y="47.5">X1</text>
<text x="187.6" y="49">22pF</text>
<text x="197.1" y="50.2">16MHz</text>
<text x="145" y="63">LED-3MM</text>
<text x="145" y="60.7">LED6</text>
<text x="167.2" y="65.7">330E</text>
<text x="167.2" y="63.3">R5</text>
<text x="199.8" y="71.6">100nF</text>
<text x="202.4" y="68.7">C6</text>
<text x="171.4" y="81.6">LED-3MM</text>
<text x="171.4" y="79.3">LED2</text>
<text x="46" y="89.8">Q1</text>
<text x="79.1" y="89.8">Q2</text>
<text x="112.2" y="89.8">Q3</text>
<text x="145.3" y="89.8">Q4</text>
<text x="46" y="92.2">2N3904G-T92-B</text>
<text x="79.1" y="92.2">2N3904G-T92-B</text>
<text x="112.2" y="92.2">2N3904G-T92-B</text>
<text x="145.3" y="92.2">2N3904G-T92-B</text>
<text x="207.4" y="93.7">U2</text>
<text x="28.3" y="101.8">R13</text>
<text x="68" y="101.7">R12</text>
<text x="101.1" y="101.7">R2</text>
<text x="134.1" y="101.7">R3</text>
<text x="207.4" y="96.1">DS1307+</text>
<text x="241.9" y="101.9">BS-2-1</text>
<text x="241.9" y="99.5">B1</text>
<text x="28.3" y="104.1">100k</text>
<text x="68" y="104.1">100k</text>
<text x="101.1" y="104.1">100k</text>
<text x="134.1" y="104.1">100k</text>
<text x="187.6" y="118.9">X2</text>
<text x="187.6" y="121.2">32.768KHz</text>
<text x="233.4" y="121.2">10K</text>
<text x="229.4" y="126.5">10K</text>
<text x="80.7" y="147.8">FJ11001BH</text>
<text x="80.7" y="145.3">LED1</text>
<text x="140.2" y="147.8">FJ11001BH</text>
<text x="140.2" y="145.3">LED3</text>
<text x="199.8" y="147.8">FJ11001BH</text>
<text x="199.8" y="145.3">LED4</text>
<text x="261.9" y="147.8">FJ11001BH</text>
<text x="261.9" y="145.3">LED5</text>
<text x="274.3" y="153">6.8k</text>
<text x="263.3" y="156">150E</text>
<text x="263.3" y="162.6">150E</text>
<text x="273.8" y="166.6">150E</text>
<text x="273.8" y="164">150E</text>
<text x="263.3" y="170.6">150E</text>
<text x="264.3" y="179.4">150E</text>
<text x="273.8" y="175.9">150E</text>
</g>
<g font-size="2.5" fill="#00f">
<text x="181" y="22.8" transform="rotate(-90 181 22.8)">1</text>
<text x="196.8" y="22.8" transform="rotate(-90 196.8 22.8)">3</text>
<text x="43.4" y="33.6" transform="rotate(-90 43.4 33.6)">4</text>
<text x="47.4" y="33.6" transform="rotate(-90 47.4 33.6)">1</text>
<text x="50" y="33.6" transform="rotate(-90 50 33.6)">2</text>
<text x="52.7" y="33.6" transform="rotate(-90 52.7 33.6)">3</text>
<text x="56.6" y="33.6" transform="rotate(-90 56.6 33.6)">4</text>
<text x="97.1" y="35.5">IN</text>
<text x="104.3" y="35.5">OUT</text>
<text x="181" y="34.9" transform="rotate(-90 181 34.9)">2</text>
<text x="196.8" y="34.9" transform="rotate(-90 196.8 34.9)">4</text>
<text x="217.8" y="35.7">1</text>
<text x="254.3" y="35.7">23</text>
<text x="25.1" y="37.1">1</text>
<text x="25.1" y="39.7">3</text>
<text x="104" y="39.4" transform="rotate(-90 104 39.4)">GND</text>
<text x="217.8" y="41">2</text>
<text x="221.7" y="36.8">PC6 RESET</text>
<text x="239.4" y="36.8">PC0 ADC0</text>
<text x="239.4" y="39.4">PC1 ADC1</text>
<text x="254.3" y="38.4">24</text>
<text x="254.3" y="41">25</text>
<text x="25.1" y="42.4">2</text>
<text x="217.8" y="43.7">3</text>
<text x="221.7" y="42.1">PD0 RXD</text>
<text x="221.7" y="44.7">PD1 TXD</text>
<text x="239.4" y="42.1">PC2 ADC2</text>
<text x="239.4" y="44.7">PC3 ADC3</text>
<text x="239.4" y="47.4">PC4 ADC4</text>
<text x="254.3" y="43.7">26</text>
<text x="254.3" y="46.3">27</text>
<text x="216.2" y="51.6">10</text>
<text x="217.8" y="49">9</text>
<text x="221.7" y="50">PB6 XTAL1</text>
<text x="221.7" y="52.7">PB7 XTAL2</text>
<text x="239.4" y="50">PC5 ADC5</text>
<text x="254.3" y="49">28</text>
<text x="216.2" y="59.6">20</text>
<text x="217.8" y="56.9">7</text>
<text x="221.7" y="58">VCC</text>
<text x="233.2" y="58">PWM DIG3 PD3</text>
<text x="240" y="55.3">DIG2 PD2</text>
<text x="254.3" y="54.3">4</text>
<text x="254.3" y="56.9">5</text>
<text x="254.3" y="59.6">6</text>
<text x="216.2" y="62.2">21</text>
<text x="221.7" y="60.6">AVCC</text>
<text x="221.7" y="63.3">AREF</text>
<text x="233.2" y="63.3">PWM DIG5 PD5</text>
<text x="233.2" y="65.9">PWM DIG6 PD6</text>
<text x="240" y="60.6">DIG4 PD4</text>
<text x="254.3" y="62.2">11</text>
<text x="254.3" y="64.8">12</text>
<text x="240" y="68.6">DIG7 PD7</text>
<text x="254.3" y="67.5">13</text>
<text x="233.4" y="76.5">PWM DIG9 PB1</text>
<text x="239.4" y="73.8">DIG 8 PB0</text>
<text x="254.3" y="72.8">14</text>
<text x="254.3" y="75.4">15</text>
<text x="216.2" y="83.4">22</text>
<text x="217.8" y="78.1">8</text>
<text x="221.7" y="79.1">GND</text>
<text x="231.8" y="79.1">PWM DIG10 PB2</text>
<text x="231.8" y="81.8">PWM DIG11 PB3</text>
<text x="254.3" y="78.1">16</text>
<text x="254.3" y="80.7">17</text>
<text x="254.3" y="83.4">18</text>
<text x="221.7" y="84.4">GND</text>
<text x="238.7" y="84.4">DIG12 PB4</text>
<text x="238.7" y="87.1">DIG13 PB5</text>
<text x="254.3" y="86">19</text>
<text x="195.3" y="104.5">2</text>
<text x="199.2" y="105.6">X2</text>
<text x="212.4" y="105.6">VBAT</text>
<text x="221.2" y="104.5">3</text>
<text x="195.3" y="109.8">1</text>
<text x="199.2" y="110.9">X1</text>
<text x="213.7" y="113.5">SDA</text>
<text x="221.2" y="112.5">5</text>
<text x="195.3" y="115.1">7</text>
<text x="199.2" y="116.2">SQWOUT</text>
<text x="214.1" y="116.2">SCL</text>
<text x="221.2" y="115.1">6</text>
<text x="56.6" y="139.2" transform="rotate(-90 56.6 139.2)">8</text>
<text x="61.9" y="139.2" transform="rotate(-90 61.9 139.2)">3</text>
<text x="116.2" y="139.2" transform="rotate(-90 116.2 139.2)">8</text>
<text x="121.4" y="139.2" transform="rotate(-90 121.4 139.2)">3</text>
<text x="175.7" y="139.2" transform="rotate(-90 175.7 139.2)">8</text>
<text x="181" y="139.2" transform="rotate(-90 181 139.2)">3</text>
<text x="237.9" y="139.2" transform="rotate(-90 237.9 139.2)">8</text>
<text x="243.2" y="139.2" transform="rotate(-90 243.2 139.2)">3</text>
<text x="43.1" y="149.3" transform="rotate(-90 43.1 149.3)">A</text>
<text x="48.4" y="149.3" transform="rotate(-90 48.4 149.3)">B</text>
<text x="53.7" y="149.3" transform="rotate(-90 53.7 149.3)">C</text>
<text x="59" y="149.3" transform="rotate(-90 59 149.3)">D</text>
<text x="64.3" y="149.3" transform="rotate(-90 64.3 149.3)">E</text>
<text x="69.6" y="149.3" transform="rotate(-90 69.6 149.3)">F</text>
<text x="74.9" y="149.3" transform="rotate(-90 74.9 149.3)">G</text>
<text x="102.7" y="149.3" transform="rotate(-90 102.7 149.3)">A</text>
<text x="107.9" y="149.3" transform="rotate(-90 107.9 149.3)">B</text>
<text x="113.2" y="149.3" transform="rotate(-90 113.2 149.3)">C</text>
<text x="118.5" y="149.3" transform="rotate(-90 118.5 149.3)">D</text>
<text x="123.8" y="149.3" transform="rotate(-90 123.8 149.3)">E</text>
<text x="129.1" y="149.3" transform="rotate(-90 129.1 149.3)">F</text>
<text x="134.4" y="149.3" transform="rotate(-90 134.4 149.3)">G</text>
<text x="162.2" y="149.3" transform="rotate(-90 162.2 149.3)">A</text>
<text x="167.5" y="149.3" transform="rotate(-90 167.5 149.3)">B</text>
<text x="172.8" y="149.3" transform="rotate(-90 172.8 149.3)">C</text>
<text x="178.1" y="149.3" transform="rotate(-90 178.1 149.3)">D</text>
<text x="183.4" y="149.3" transform="rotate(-90 183.4 149.3)">E</text>
<text x="188.6" y="149.3" transform="rotate(-90 188.6 149.3)">F</text>
<text x="193.9" y="149.3" transform="rotate(-90 193.9 149.3)">G</text>
<text x="224.4" y="149.3" transform="rotate(-90 224.4 149.3)">A</text>
<text x="229.7" y="149.3" transform="rotate(-90 229.7 149.3)">B</text>
<text x="234.9" y="149.3" transform="rotate(-90 234.9 149.3)">C</text>
<text x="240.2" y="149.3" transform="rotate(-90 240.2 149.3)">D</text>
<text x="245.5" y="149.3" transform="rotate(-90 245.5 149.3)">E</text>
<text x="250.8" y="149.3" transform="rotate(-90 250.8 149.3)">F</text>
<text x="256.1" y="149.3" transform="rotate(-90 256.1 149.3)">G</text>
<text x="42.1" y="151.4" transform="rotate(-90 42.1 151.4)">7</text>
<text x="47.4" y="151.4" transform="rotate(-90 47.4 151.4)">6</text>
<text x="52.7" y="151.4" transform="rotate(-90 52.7 151.4)">4</text>
<text x="57.9" y="151.4" transform="rotate(-90 57.9 151.4)">2</text>
<text x="63.2" y="151.4" transform="rotate(-90 63.2 151.4)">1</text>
<text x="68.5" y="151.4" transform="rotate(-90 68.5 151.4)">9</text>
<text x="73.8" y="152.9" transform="rotate(-90 73.8 152.9)">10</text>
<text x="79.1" y="151.4" transform="rotate(-90 79.1 151.4)">5 DP</text>
<text x="101.6" y="151.4" transform="rotate(-90 101.6 151.4)">7</text>
<text x="106.9" y="151.4" transform="rotate(-90 106.9 151.4)">6</text>
<text x="112.2" y="151.4" transform="rotate(-90 112.2 151.4)">4</text>
<text x="117.5" y="151.4" transform="rotate(-90 117.5 151.4)">2</text>
<text x="122.8" y="151.4" transform="rotate(-90 122.8 151.4)">1</text>
<text x="128.1" y="151.4" transform="rotate(-90 128.1 151.4)">9</text>
<text x="133.3" y="152.9" transform="rotate(-90 133.3 152.9)">10</text>
<text x="138.6" y="151.4" transform="rotate(-90 138.6 151.4)">5 DP</text>
<text x="161.1" y="151.4" transform="rotate(-90 161.1 151.4)">7</text>
<text x="166.4" y="151.4" transform="rotate(-90 166.4 151.4)">6</text>
<text x="171.7" y="151.4" transform="rotate(-90 171.7 151.4)">4</text>
<text x="177" y="151.4" transform="rotate(-90 177 151.4)">2</text>
<text x="182.3" y="151.4" transform="rotate(-90 182.3 151.4)">1</text>
<text x="187.6" y="151.4" transform="rotate(-90 187.6 151.4)">9</text>
<text x="192.9" y="152.9" transform="rotate(-90 192.9 152.9)">10</text>
<text x="198.2" y="151.4" transform="rotate(-90 198.2 151.4)">5 DP</text>
<text x="223.3" y="151.4" transform="rotate(-90 223.3 151.4)">7</text>
<text x="228.6" y="151.4" transform="rotate(-90 228.6 151.4)">6</text>
<text x="233.9" y="151.4" transform="rotate(-90 233.9 151.4)">4</text>
<text x="239.2" y="151.4" transform="rotate(-90 239.2 151.4)">2</text>
<text x="244.5" y="151.4" transform="rotate(-90 244.5 151.4)">1</text>
<text x="249.8" y="151.4" transform="rotate(-90 249.8 151.4)">9</text>
<text x="255.1" y="152.9" transform="rotate(-90 255.1 152.9)">10</text>
<text x="260.3" y="151.4" transform="rotate(-90 260.3 151.4)">5 DP</text>
</g>
<g font-size="2.5">
<text x="195.3" y="99.2">4</text>
<text x="199.2" y="100.3">GND</text>
<text x="239.2" y="104.5">1</text>
<text x="246.3" y="104.5">2</text>
</g>
<g font-size="2.5" fill="#f00">
<text x="213.7" y="100.3">VCC</text>
<text x="221.2" y="99.2">8</text>
</g>
</svg>
